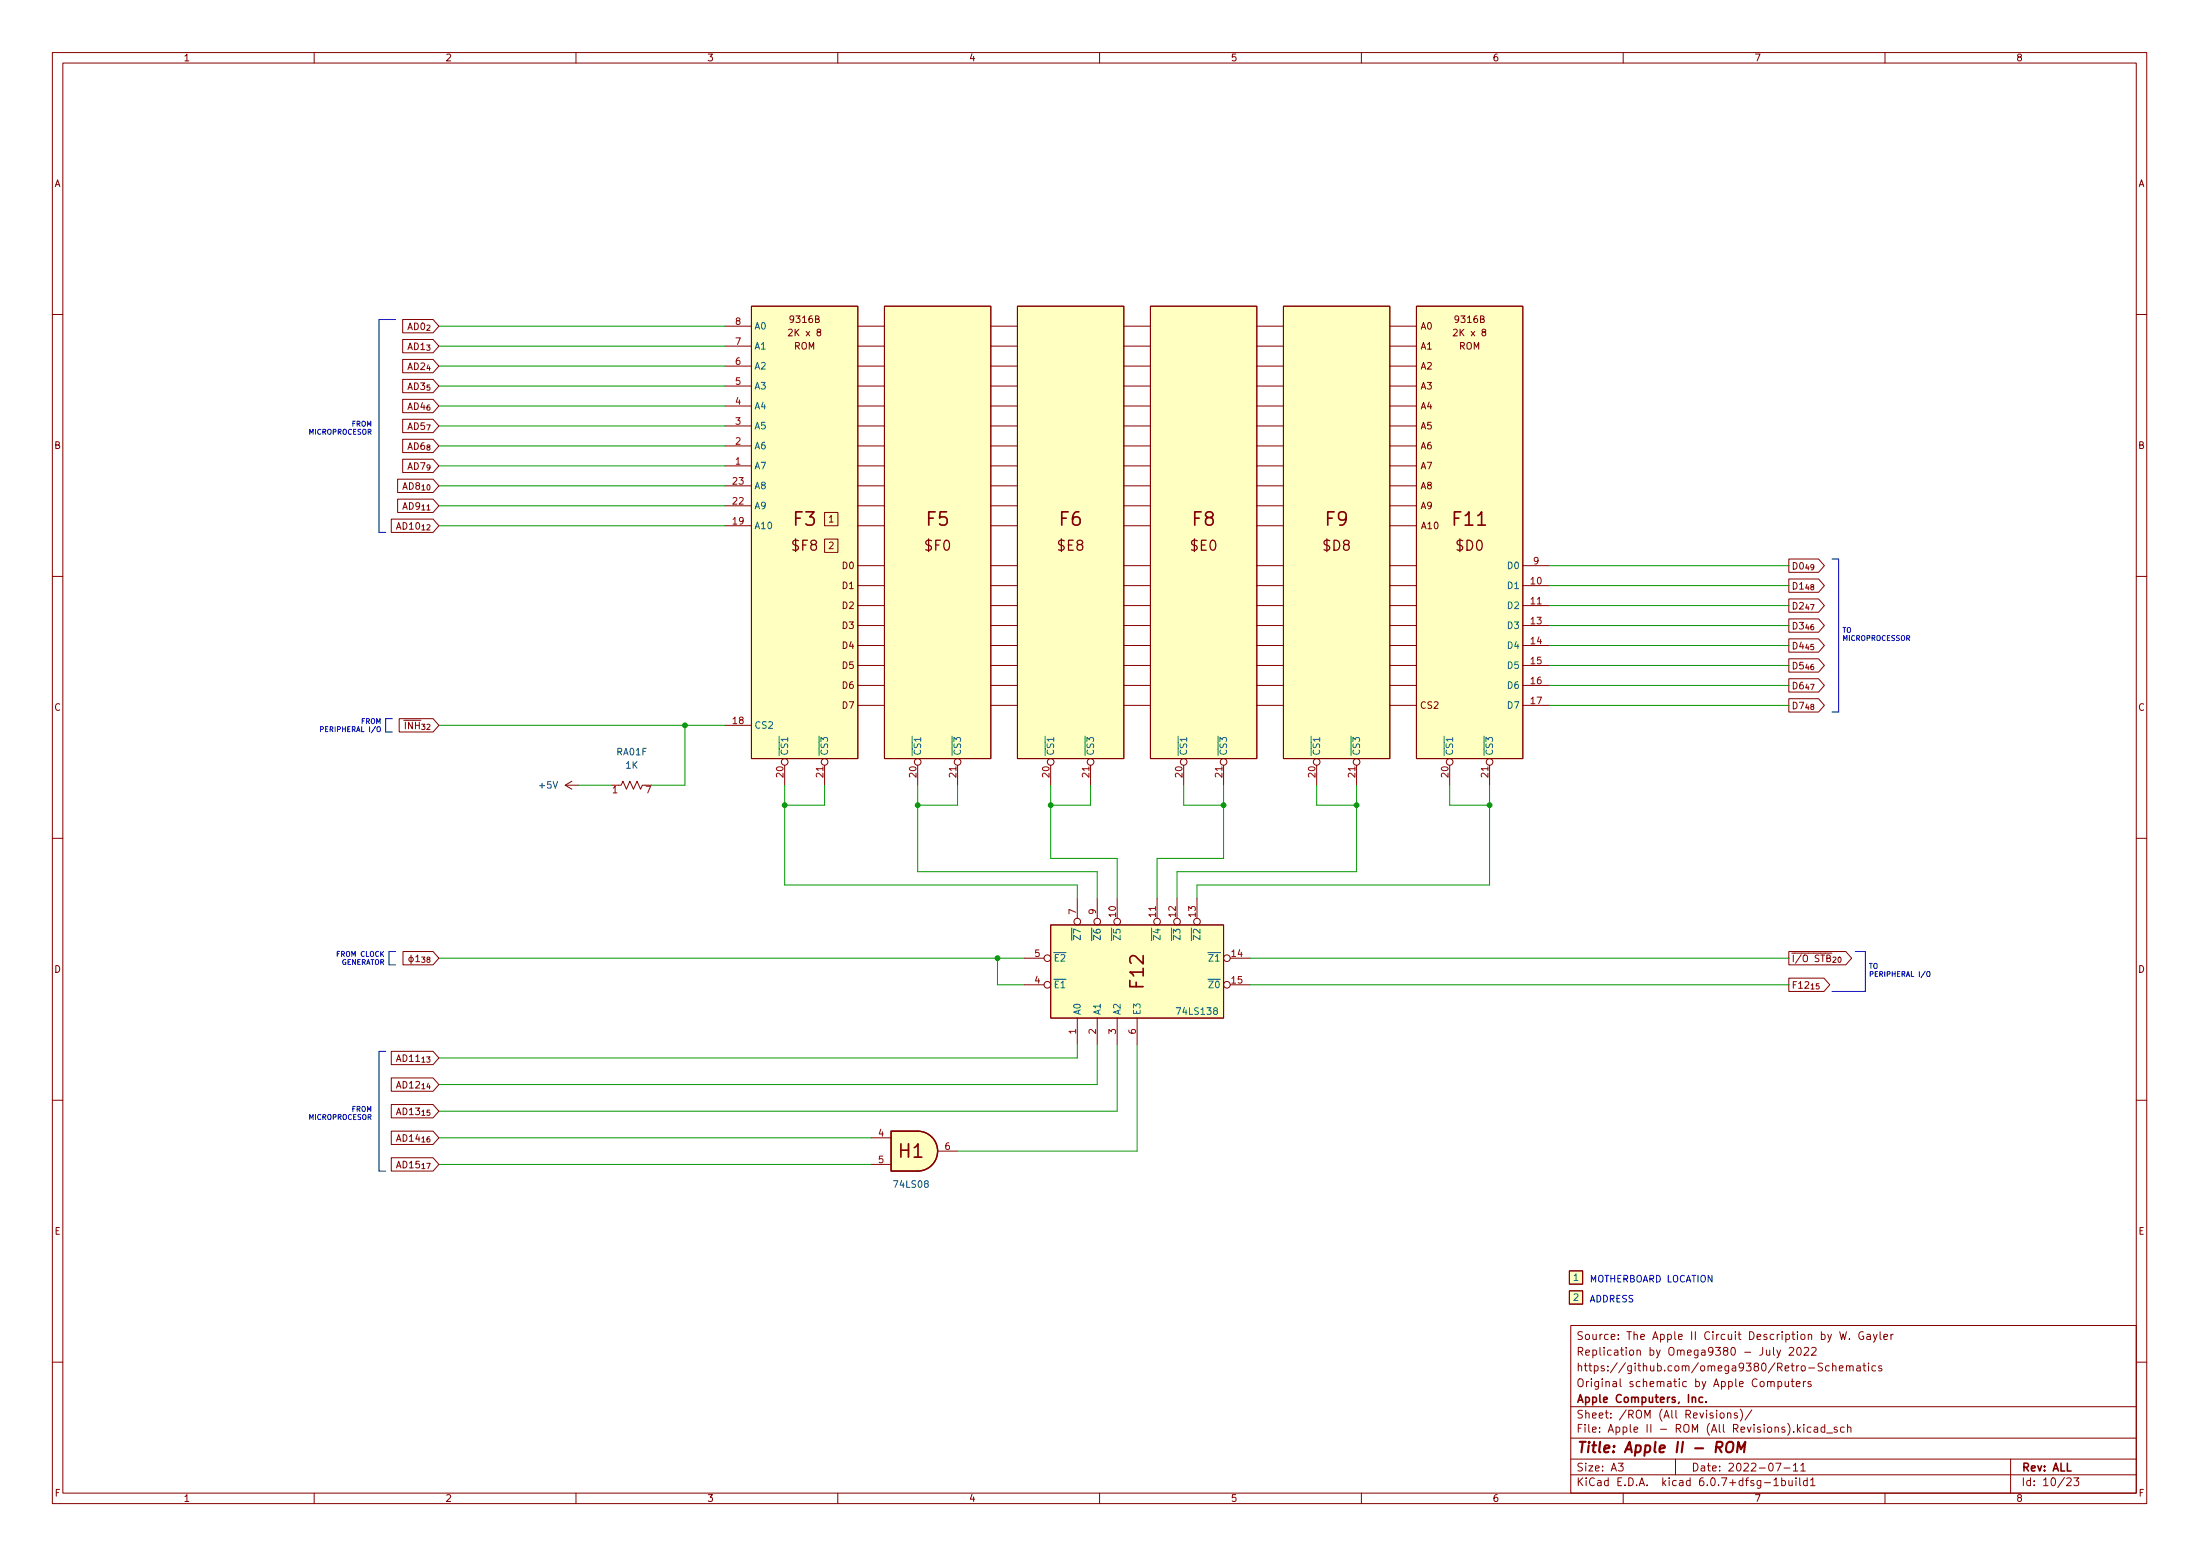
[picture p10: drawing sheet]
<svg xmlns="http://www.w3.org/2000/svg" width="420mm" height="297mm" viewBox="0 0 420 297" stroke-linecap="round" stroke-linejoin="round" font-family="sans-serif">
<g fill="none" stroke="#840000" stroke-width=".19">
<path d="M10 10h400v277h-400zM12 12h396v273h-396zM60 10v2M110 10v2M160 10v2M210 10v2M260 10v2M310 10v2M360 10v2M143.5 58.5h20.3v86.3h-20.3zM168.9 58.5h20.3v86.3h-20.3zM194.3 58.5h20.3v86.3h-20.3z"/>
<path d="M219.7 58.5h20.3v86.3h-20.3zM245.1 58.5h20.3v86.3h-20.3zM270.5 58.5h20.3v86.3h-20.3zM10 60h2M76.9 76.2h5.8l1.1 1.3-1.1 1.3h-5.8zM76.9 68.6h5.8l1.1 1.3-1.1 1.3h-5.8zM76.9 64.8h5.8l1.1 1.3-1.1 1.2h-5.8zM76.9 61h5.8l1.1 1.3-1.1 1.2h-5.8zM76.9 72.4h5.8l1.1 1.3-1.1 1.3h-5.8zM138.4 77.5h5.1M138.4 73.7h5.1M138.4 69.9h5.1"/>
<path d="M138.4 66.1h5.1M138.4 62.3h5.1M156.3 63.4l-.3-.3 .1-.1 .2-.2 .3 .1 .1 .4-.6 .1-.1 .2v.3l.3 .2h.3l.2-.2-.1-.4-.2-.1M163.8 77.5h5.1M163.8 73.7h5.1M163.8 69.9h5.1M163.8 66.1h5.1M163.8 62.3h5.1M189.2 77.5h5.1M189.2 73.7h5.1M189.2 69.9h5.1M189.2 66.1h5.1"/>
<path d="M189.2 62.3h5.1M214.6 77.5h5.1M214.6 73.7h5.1M214.6 69.9h5.1M214.6 66.1h5.1M214.6 62.3h5.1M240 77.5h5.1M240 73.7h5.1M240 69.9h5.1M240 66.1h5.1M240 62.3h5.1M265.4 77.5h5.1"/>
<path d="M265.4 73.7h5.1M265.4 69.9h5.1M265.4 66.1h5.1M265.4 62.3h5.1M283.3 63.4l-.3-.3 .1-.1 .2-.2 .3 .1 .1 .4-.6 .1-.1 .2 .1 .4 .2 .1h.3l.2-.2v-.3l-.3-.2M408 60h2M74.7 99.1h8l1.1 1.3-1.1 1.2h-8zM75.9 91.5h6.8l1.1 1.2-1.1 1.3h-6.8zM75.9 95.3h6.8l1.1 1.3-1.1 1.2h-6.8zM76.9 80h5.8l1.1 1.3-1.1 1.3h-5.8zM76.9 87.7h5.8l1.1 1.2-1.1 1.3h-5.8zM76.9 83.9h5.8l1.1 1.2-1.1 1.3h-5.8z"/>
<path d="M138.4 96.6h5.1M138.4 92.7h5.1M138.4 88.9h5.1M138.4 85.1h5.1M138.4 81.3h5.1M157.5 97.8h2.5v2.6h-2.5zM163.8 96.6h5.1M163.8 92.7h5.1M163.8 88.9h5.1M163.8 85.1h5.1M163.8 81.3h5.1M189.2 96.6h5.1"/>
<path d="M189.2 92.7h5.1M189.2 88.9h5.1M189.2 85.1h5.1M189.2 81.3h5.1M214.6 96.6h5.1M214.6 92.7h5.1M214.6 88.9h5.1M214.6 85.1h5.1M214.6 81.3h5.1M240 96.6h5.1M240 92.7h5.1M240 88.9h5.1"/>
<path d="M240 85.1h5.1M240 81.3h5.1M265.4 96.6h5.1M265.4 92.7h5.1M265.4 88.9h5.1M265.4 85.1h5.1M265.4 81.3h5.1M10 110h2M138.4 100.4h5.1M157.5 102.9h2.5v2.5h-2.5zM163.8 119.4h5.1M163.8 115.6h5.1"/>
<path d="M163.8 111.8h5.1M163.8 108h5.1M163.8 100.4h5.1M189.2 119.4h5.1M189.2 115.6h5.1M189.2 111.8h5.1M189.2 108h5.1M189.2 100.4h5.1M214.6 119.4h5.1M214.6 115.6h5.1M214.6 111.8h5.1M214.6 108h5.1"/>
<path d="M214.6 100.4h5.1M240 119.4h5.1M240 115.6h5.1M240 111.8h5.1M240 108h5.1M240 100.4h5.1M265.4 119.4h5.1M265.4 115.6h5.1M265.4 111.8h5.1M265.4 108h5.1M265.4 100.4h5.1M290.8 119.4h5.1"/>
<path d="M290.8 115.6h5.1M290.8 111.8h5.1M290.8 108h5.1M341.6 106.7h5.7l1.1 1.3-1.1 1.3h-5.7zM341.6 114.3h5.7l1.1 1.3-1.1 1.3h-5.7zM341.6 110.5h5.7l1.1 1.3-1.1 1.3h-5.7zM341.6 118.1h5.7l1.1 1.3-1.1 1.3h-5.7zM408 110h2M76.2 137.2h6.5l1.1 1.3-1.1 1.2h-6.5zM138.4 138.5h5.1M163.8 134.7h5.1M163.8 130.8h5.1"/>
<path d="M163.8 127h5.1M163.8 123.2h5.1M189.2 134.7h5.1M189.2 130.8h5.1M189.2 127h5.1M189.2 123.2h5.1M214.6 134.7h5.1M214.6 130.8h5.1M214.6 127h5.1M214.6 123.2h5.1M240 134.7h5.1M240 130.8h5.1"/>
<path d="M240 127h5.1M240 123.2h5.1M265.4 134.7h5.1M265.4 130.8h5.1M265.4 127h5.1M265.4 123.2h5.1M290.8 134.7h5.1M290.8 130.8h5.1M290.8 127h5.1M290.8 123.2h5.1M341.6 122h5.7l1.1 1.2-1.1 1.3h-5.7zM341.6 129.6h5.7l1.1 1.2-1.1 1.3h-5.7z"/>
<path d="M341.6 125.8h5.7l1.1 1.2-1.1 1.3h-5.7zM341.6 133.4h5.7l1.1 1.3-1.1 1.2h-5.7zM107.9 149.9l1.3 .8M107.9 149.9h2.6M109.2 149.1l-1.3 .8M118.1 149.9h.5l.4-.8 .6 1.6 .7-1.6 .7 1.6 .7-1.6 .6 1.6 .4-.8h.5M149.9 146.1v3.8M157.5 146.1v3.8M175.3 146.1v3.8M182.9 146.1v3.8M200.7 146.1v3.8M208.3 146.1v3.8"/>
<path d="M226.1 146.1v3.8M233.7 146.1v3.8M251.5 146.1v3.8M259.1 146.1v3.8M276.9 146.1v3.8M284.5 146.1v3.8M10 160h2M200.7 176.6h33v17.7h-33zM205.7 171.5v3.8M209.5 171.5v3.8M213.4 171.5v3.8M221 171.5v3.8"/>
<path d="M224.8 171.5v3.8M228.6 171.5v3.8M408 160h2M77 181.6h5.7l1.1 1.3-1.1 1.3h-5.7zM78.5 182.3v1.7M79.4 182.7l.4-.4v1.3M79.4 183.6h.7M80.5 182.7h.7l-.4 .4 .3 .1v.4l-.1 .1-.5-.1M81.7 183.1l-.2-.2 .1-.1h.4l.1 .2-.6 .3 .2 .4 .4-.2-.2-.4M195.6 182.9h3.8M195.6 188h3.8M205.7 194.3v5.1"/>
<path d="M209.5 194.3v5.1M213.4 194.3v5.1M217.2 194.3v5.1M234.9 182.9h3.9M234.9 188h3.9M341.6 181.6h10.9l1.1 1.3-1.1 1.3h-10.9zM341.6 186.7h6.7l1.2 1.3-1.2 1.3h-6.7zM10 210h2M74.7 215.9h8l1.1 1.3-1.1 1.3h-8zM74.7 205.8h8l1.1 1.2-1.1 1.3h-8zM74.7 210.9h8l1.1 1.2-1.1 1.3h-8zM74.7 200.7h8l1.1 1.3-1.1 1.2h-8z"/>
<path d="M166.4 217.2h3.8M179.1 219.7h3.8M408 210h2M74.7 221h8l1.1 1.3-1.1 1.3h-8zM166.4 222.3h3.8M299.7 246.4h2.6v2.6h-2.6zM299.7 242.6h2.6v2.5h-2.6zM300 253h108v32h-108zM337.4 257.7v.9l.4 .1 .2-.1M338 257.7v1M338.7 257.2v1.3l.2 .2M339.4 257.7l.3 1"/>
<path d="M340.1 257.7l-.5 1.4-.2 .1M341.7 257.4l.6-.2 .2 .2 .1 .2-1 1.1h1M343.3 257.4l.2-.2a.8 .8 0 0 1 .5 .8 .8 .8 0 0 1-.5 .7l-.2-.1-.2-.5zM344.6 257.4l.5-.2 .3 .2v.2l-.9 1.1h.9M346 257.4l.6-.2 .2 .2v.2l-.9 1.1h.9M351.4 254.2l.3 1.5 .3-1.1 .3 1.1 .3-1.5M353.2 255.6v.1M355.9 254.3a.7 .7 0 0 0-.9 .7 .7 .7 0 0 0 .9 .6v-.5h-.3M356.6 254.8h.5l.1 .9M357.2 255.1h-.5a.29 .29 0 0 0-.2 .3 .29 .29 0 0 0 .2 .3l.5-.1M357.8 254.7l.3 1M358.5 254.7l-.5 1.4-.2 .1"/>
<path d="M359.1 254.2v1.3l.2 .2M359.8 255.2l.7-.1-.1-.3-.4-.1-.2 .2 .1 .7h.5M361.1 254.7v1M361.6 254.7l-.3 .1-.2 .2M10 260h2M300 278.5h108M300 274.5h108M300 268.5h108M309.1 279.3h.9l-.5 .6 .4 .1v.7l-.2 .1-.6-.1M320 278.5v3M328.6 269.8l.4-.1 .3 .3v.4l-.3 .3-.4-.1-.1-.2zM329.9 269.9l.2-.2 .4 .1 .1 .9"/>
<path d="M329.9 269.7v1M331.8 269.8l-.4-.1-.2 .2 .1 .2 .5 .2v.3h-.6M332.4 269a1.72 1.72 0 0 1 0 2.3M334.6 269.1l-1.3 2M338.2 263.9l.2-.2 .4 .1 .1 .9M339.1 279.3h1l-.6 1.5M339.6 263.8l.4-.1 .3 .3-.2 .6h-.5M339.6 263.7v1.5M340.9 263.7l.1 .9 .4 .1 .2-.1M341.6 263.7v1M342.1 263.7h.5M342.3 263.2v1.3l.3 .2"/>
<path d="M342.5 279.7l.4-.4v1.5M343.1 264.2l.7-.1-.1-.3-.4-.1-.2 .2v.7h.6M343.4 272.8l.4 .6M343.8 272.4l-.5 .6M343.9 279.7l.5-.4v1.5M344.4 263.7v1M344.5 271.9v.2M344.5 272.4v1M344.9 263.7l-.3 .1-.2 .2M345.9 272.5l-.5-.1-.3 .3 .2 .6h.6M345.9 263.8l-.4-.1-.2 .2 .1 .2 .5 .2v.3h-.6M346.5 272.5h.6v.9"/>
<path d="M347.1 272.8h-.5a.29 .29 0 0 0-.2 .3 .29 .29 0 0 0 .2 .3l.5-.1M348.1 260.3l-.6-.1-.2 .2v.4l.6 .3 .2 .3-.3 .3-.6-.1M348.5 272.5l-.4-.1-.3 .3 .1 .6h.6M348.5 271.9v1.5M348.9 273.6h1.1M349.4 260.8l-.5-.1-.3 .3 .2 .6h.6M350 260.9l.2-.2 .4 .1v.9M350 260.2v1.5M350.9 272.5l-.4-.1-.2 .2v.2l.6 .2v.3h-.6M351.3 261.2l.7-.1-.1-.3-.4-.1-.2 .2 .1 .7h.5M352.2 272.5l-.4-.1-.3 .3 .1 .6h.6M352.6 260.9l.3-.2 .3 .1 .1 .9"/>
<path d="M352.6 260.7v1M352.9 272.6l.2-.2 .3 .1 .1 .9M352.9 271.9v1.5M353.3 260.9l.2-.2 .3 .1 .1 .9M354.6 260.8h.6l.1 .9M355.3 261.1h-.5a.29 .29 0 0 0-.2 .3 .29 .29 0 0 0 .2 .3l.5-.1M355.8 260.7h.6M356 260.2v1.3l.4 .2M356.8 260.2v.2M356.8 260.7v1M358.2 260.8l-.4-.1-.3 .3 .1 .6h.6M359.4 260.8l-.4-.1-.2 .2 .1 .2 .5 .2v.3h-.6"/>
<path d="M384 278.5v6.5M408 260h2M60 285v2M110 285v2M160 285v2M210 285v2M260 285v2M300 281.5h108M310 285v2M337 283h1.1M338.8 282.5l.4-.4v1.5M338.8 283.6h.8"/>
<path d="M340.3 282.7l.4-.1 .3 .3-.1 .6h-.6M340.3 282.1v1.5M340.7 280.2h1.2M341.6 282.6l.1 .9 .4 .1 .2-.1M342.3 282.6v1M342.5 280.8h.9M343 282.1v.2M343 282.6v1M343.7 282.1v1.3l.2 .2M343.9 280.8h.9M345.1 282.7l-.4-.1-.3 .3 .2 .6h.5M345.1 282.1v1.5"/>
<path d="M345.8 282.5l.4-.4v1.5M345.8 283.6h.8M360 285v2M394.7 282.3l.6-.2 .2 .2 .1 .2-1 1.1h1M396.1 282.1h.9l-.5 .6 .4 .1v.7l-.2 .1-.6-.1"/>
<circle cx="149.9" cy="145.5" r=".63"/>
<circle cx="157.5" cy="145.5" r=".63"/>
<circle cx="175.3" cy="145.5" r=".63"/>
<circle cx="182.9" cy="145.5" r=".63"/>
<circle cx="200.7" cy="145.5" r=".63"/>
<circle cx="208.3" cy="145.5" r=".63"/>
<circle cx="226.1" cy="145.5" r=".63"/>
<circle cx="233.7" cy="145.5" r=".63"/>
<circle cx="251.5" cy="145.5" r=".63"/>
<circle cx="259.1" cy="145.5" r=".63"/>
<circle cx="276.9" cy="145.5" r=".63"/>
<circle cx="284.5" cy="145.5" r=".63"/>
<circle cx="205.7" cy="175.9" r=".63"/>
<circle cx="209.5" cy="175.9" r=".63"/>
<circle cx="213.4" cy="175.9" r=".63"/>
<circle cx="221" cy="175.9" r=".63"/>
<circle cx="224.8" cy="175.9" r=".63"/>
<circle cx="228.6" cy="175.9" r=".63"/>
<circle cx="78.5" cy="183.2" r=".44"/>
<circle cx="200" cy="182.9" r=".63"/>
<circle cx="200" cy="188" r=".63"/>
<circle cx="234.3" cy="188" r=".63"/>
<circle cx="234.3" cy="182.9" r=".63"/>
</g>
<path d="M327.8 276.3h.7a.55 .55 0 0 0 .5-.5 .55 .55 0 0 0-.3-.6h-.8l-.3 2M328.2 276.3l.6 .9M329.9 275.5a.69 .69 0 0 1 1.1 0 1.48 1.48 0 0 1-.6 1.7l-.6-.1a1.5 1.5 0 0 1 .1-1.6zM331.7 277.2l.3-2 .5 1.5 .8-1.5-.2 2" fill="none" stroke="#840000" stroke-width=".4"/>
<path d="M323.2 266.9l.2-.2 .4 .1v.9M325.2 266.8l-.4-.1-.3 .3 .1 .6h.6M325.8 267.6v.1" fill="none" stroke="#840000" stroke-width=".3"/>
<g fill="#ffffc2" stroke="#ffffc2" stroke-width=".19">
<path d="M299.7 246.4h2.6v2.6h-2.6z"/>
<path d="M299.7 242.6h2.6v2.5h-2.6z"/>
<path d="M170.2 215.9h5.1v7.7h-5.1z"/>
<path d="M175.3 215.9a3.8 3.8 0 0 1 3.8 3.8 3.8 3.8 0 0 1-3.8 3.9z"/>
<path d="M143.5 58.5h20.3v86.3h-20.3z"/>
<path d="M168.9 58.5h20.3v86.3h-20.3z"/>
<path d="M194.3 58.5h20.3v86.3h-20.3z"/>
<path d="M219.7 58.5h20.3v86.3h-20.3z"/>
<path d="M245.1 58.5h20.3v86.3h-20.3z"/>
<path d="M270.5 58.5h20.3v86.3h-20.3z"/>
<path d="M200.7 176.6h33v17.7h-33z"/>
</g>
<path d="M170.2 215.9h5.1a3.8 3.8 0 0 1 3.8 3.8 3.8 3.8 0 0 1-3.8 3.9h-5.1z" fill="none" stroke="#840000" stroke-width=".25"/>
<path d="M75.6 61h-3.2v40.6h1.3M349.9 106.7h1.3v29.2h-1.3M61.2 139.2h.5v-.4l-.5-.1v1M74.9 137.2h-1.2v2.5M75.6 181.6h-1.3v2.6h1.3M354.3 181.6h1.9v7.7h-6.3M368 185.6l.2-.1 .4 .1v.5l-.1 .3h-.3l-.2-.1zM73.7 200.7h-1.3v22.9h1.3" fill="none" stroke="#0000c2" stroke-width=".19"/>
<g fill="none" stroke="#009600" stroke-width=".19">
<path d="M83.8 66.1h54.6M83.8 69.9h54.6M83.8 62.3h54.6M83.8 73.7h54.6M83.8 77.5h54.6M83.8 96.6h54.6M83.8 92.7h54.6M83.8 81.3h54.6M83.8 88.9h54.6M83.8 85.1h54.6M83.8 100.4h54.6M295.9 111.8h45.7"/>
<path d="M295.9 108h45.7M295.9 119.4h45.7M295.9 115.6h45.7M83.8 138.5h54.6M130.8 138.5v11.4h-6.3M295.9 134.7h45.7M295.9 130.8h45.7M295.9 127h45.7M295.9 123.2h45.7M110.5 149.9h6.3M149.9 149.9v19h55.8v2.6M157.5 149.9v3.8h-7.6"/>
<path d="M175.3 149.9v16.5h34.2v5.1M182.9 149.9v3.8h-7.6M200.7 149.9v14h12.7v7.6M208.3 149.9v3.8h-7.6M226.1 149.9v3.8h7.6M233.7 149.9v14h-12.7v7.6M251.5 149.9v3.8h7.6M259.1 149.9v16.5h-34.3v5.1M276.9 149.9v3.8h7.6M284.5 149.9v19h-55.9v2.6M83.8 182.9h111.8M190.5 182.9v5.1h5.1"/>
<path d="M205.7 199.4v2.6h-121.9M209.5 199.4v7.6h-125.7M213.4 199.4v12.7h-129.6M217.2 199.4v20.3h-34.3M238.8 188h102.8M238.8 182.9h102.8M83.8 217.2h82.6M83.8 222.3h82.6"/>
</g>
<g fill="#009600" stroke="#009600" stroke-width=".19">
<circle cx="149.9" cy="153.7" r=".46"/>
<circle cx="130.8" cy="138.5" r=".46"/>
<circle cx="259.1" cy="153.7" r=".46"/>
<circle cx="200.7" cy="153.7" r=".46"/>
<circle cx="233.7" cy="153.7" r=".46"/>
<circle cx="284.5" cy="153.7" r=".46"/>
<circle cx="190.5" cy="182.9" r=".46"/>
<circle cx="175.3" cy="153.7" r=".46"/>
</g>
<g font-size="3.5" fill="#840000">
<text x="151.6" y="100.4">F3</text>
<text x="177" y="100.4">F5</text>
<text x="202.4" y="100.4">F6</text>
<text x="227.8" y="100.4">F8</text>
<text x="253.2" y="100.4">F9</text>
<text x="277.6" y="100.4">F11</text>
<text x="218.4" y="188.5" transform="rotate(-90 218.4 188.5)">F12</text>
<text x="171.7" y="221">H1</text>
</g>
<text font-size="2.8" fill="#840000" x="301" y="277.3">Title: Apple II - ROM</text>
<g font-size="2.7" fill="#840000">
<text x="151.4" y="105.1">$F8</text>
<text x="176.8" y="105.1">$F0</text>
<text x="202.1" y="105.1">$E8</text>
<text x="227.5" y="105.1">$E0</text>
<text x="252.8" y="105.1">$D8</text>
<text x="278.2" y="105.1">$D0</text>
</g>
<g font-size="2.1" fill="#840000">
<text x="301" y="255.8">Source: The Apple II Circuit Description by W. Gayler</text>
<text x="301" y="261.8">https://github.com/omega9380/Retro-Schematics</text>
<text x="301" y="258.8">Replication by Omega9380 - July 2022</text>
<text x="301" y="267.8">Apple Computers, Inc.</text>
<text x="301" y="264.8">Original schematic by Apple Computers</text>
<text x="301" y="273.5">File: Apple II - ROM (All Revisions).kicad_sch</text>
<text x="301" y="270.8">Sheet: /ROM (All Revisions)/</text>
<text x="301" y="280.9">Size: A3</text>
<text x="323" y="280.9">Date: 2022-07-11</text>
<text x="386" y="280.9">Rev: ALL</text>
<text x="301" y="283.7">KiCad E.D.A. kicad 6.0.7+dfsg-1build1</text>
<text x="386" y="283.7">Id: 10/23</text>
</g>
<g font-size="1.8" fill="#840000">
<text x="35" y="11.7">1</text>
<text x="85" y="11.7">2</text>
<text x="135" y="11.7">3</text>
<text x="185" y="11.7">4</text>
<text x="235" y="11.7">5</text>
<text x="285" y="11.7">6</text>
<text x="335" y="11.7">7</text>
<text x="385" y="11.7">8</text>
<text x="10.3" y="35.7">A</text>
<text x="408.3" y="35.7">A</text>
<text x="75.5" y="63">AD0_{2}</text>
<text x="151.1" y="64.2">2K x 8</text>
<text x="151.1" y="61.6">9316B</text>
<text x="271.3" y="62.9">A0</text>
<text x="278.1" y="64.2">2K x 8</text>
<text x="278.1" y="61.6">9316B</text>
<text x="75.5" y="70.6">AD2_{4}</text>
<text x="75.5" y="66.8">AD1_{3}</text>
<text x="151.6" y="66.7">ROM</text>
<text x="271.3" y="66.7">A1</text>
<text x="271.3" y="70.5">A2</text>
<text x="278.6" y="66.7">ROM</text>
<text x="75.5" y="74.4">AD3_{5}</text>
<text x="271.3" y="74.3">A3</text>
<text x="75.5" y="82">AD5_{7}</text>
<text x="75.5" y="78.2">AD4_{6}</text>
<text x="271.3" y="78.1">A4</text>
<text x="271.3" y="82">A5</text>
<text x="10.3" y="85.7">B</text>
<text x="75.5" y="89.7">AD7_{9}</text>
<text x="75.5" y="85.9">AD6_{8}</text>
<text x="271.3" y="85.8">A6</text>
<text x="271.3" y="89.6">A7</text>
<text x="408.3" y="85.7">B</text>
<text x="74.5" y="93.5">AD8_{10}</text>
<text x="271.3" y="93.4">A8</text>
<text x="73.5" y="101.1">AD10_{12}</text>
<text x="74.5" y="97.3">AD9_{11}</text>
<text x="158.3" y="99.7">1</text>
<text x="271.3" y="97.2">A9</text>
<text x="271.5" y="101">A10</text>
<text x="158.3" y="104.8">2</text>
<text x="160.8" y="108.6">D0</text>
<text x="160.8" y="112.4">D1</text>
<text x="342.1" y="108.7">D0_{49}</text>
<text x="342.1" y="112.5">D1_{48}</text>
<text x="160.8" y="116.2">D2</text>
<text x="342.1" y="116.3">D2_{47}</text>
<text x="160.8" y="120.1">D3</text>
<text x="160.8" y="123.9">D4</text>
<text x="342.1" y="124">D4_{45}</text>
<text x="342.1" y="120.1">D3_{46}</text>
<text x="160.8" y="127.7">D5</text>
<text x="160.8" y="131.5">D6</text>
<text x="342.1" y="131.6">D6_{47}</text>
<text x="342.1" y="127.8">D5_{46}</text>
<text x="10.3" y="135.7">C</text>
<text x="160.8" y="135.3">D7</text>
<text x="271.3" y="135.3">CS2</text>
<text x="342.1" y="135.4">D7_{48}</text>
<text x="408.3" y="135.7">C</text>
<text x="10.3" y="185.7">D</text>
<text x="342.1" y="183.6">~{I/O STB}_{20}</text>
<text x="408.3" y="185.7">D</text>
<text x="342.1" y="188.7">F12_{15}</text>
<text x="73.5" y="202.7">AD11_{13}</text>
<text x="73.5" y="207.8">AD12_{14}</text>
<text x="73.5" y="212.9">AD13_{15}</text>
<text x="73.5" y="217.9">AD14_{16}</text>
<text x="73.5" y="223">AD15_{17}</text>
<text x="10.4" y="235.7">E</text>
<text x="408.4" y="235.7">E</text>
<text x="10.4" y="285.7">F</text>
<text x="35" y="286.7">1</text>
<text x="85" y="286.7">2</text>
<text x="135" y="286.7">3</text>
<text x="185" y="286.7">4</text>
<text x="235" y="286.7">5</text>
<text x="285" y="286.7">6</text>
<text x="335" y="286.7">7</text>
<text x="385" y="286.7">8</text>
<text x="408.4" y="285.7">F</text>
</g>
<g font-size="1.8" fill="#a90000">
<text x="140.5" y="65.8">7</text>
<text x="140.5" y="62">8</text>
<text x="140.5" y="69.6">6</text>
<text x="140.5" y="77.3">4</text>
<text x="140.5" y="73.4">5</text>
<text x="140.5" y="81.1">3</text>
<text x="140.5" y="88.7">1</text>
<text x="140.5" y="84.9">2</text>
<text x="140" y="92.5">23</text>
<text x="140" y="100.1">19</text>
<text x="140" y="96.3">22</text>
<text x="292.9" y="107.7">9</text>
<text x="292.4" y="111.5">10</text>
<text x="292.4" y="115.4">11</text>
<text x="292.4" y="119.2">13</text>
<text x="292.4" y="123">14</text>
<text x="292.4" y="126.8">15</text>
<text x="292.4" y="130.6">16</text>
<text x="292.4" y="134.4">17</text>
<text x="140" y="138.2">18</text>
<text x="149.6" y="148.3" transform="rotate(-90 149.6 148.3)">20</text>
<text x="157.2" y="148.3" transform="rotate(-90 157.2 148.3)">21</text>
<text x="175" y="148.3" transform="rotate(-90 175 148.3)">20</text>
<text x="182.6" y="148.3" transform="rotate(-90 182.6 148.3)">21</text>
<text x="200.4" y="148.3" transform="rotate(-90 200.4 148.3)">20</text>
<text x="208" y="148.3" transform="rotate(-90 208 148.3)">21</text>
<text x="225.8" y="148.3" transform="rotate(-90 225.8 148.3)">20</text>
<text x="233.4" y="148.3" transform="rotate(-90 233.4 148.3)">21</text>
<text x="251.2" y="148.3" transform="rotate(-90 251.2 148.3)">20</text>
<text x="258.8" y="148.3" transform="rotate(-90 258.8 148.3)">21</text>
<text x="276.6" y="148.3" transform="rotate(-90 276.6 148.3)">20</text>
<text x="284.2" y="148.3" transform="rotate(-90 284.2 148.3)">21</text>
<text x="117" y="151.4">1</text>
<text x="123.3" y="151.4">7</text>
<text x="205.5" y="174.5" transform="rotate(-90 205.5 174.5)">7</text>
<text x="209.3" y="174.5" transform="rotate(-90 209.3 174.5)">9</text>
<text x="213.1" y="175" transform="rotate(-90 213.1 175)">10</text>
<text x="220.7" y="175" transform="rotate(-90 220.7 175)">11</text>
<text x="224.5" y="175" transform="rotate(-90 224.5 175)">12</text>
<text x="228.3" y="175" transform="rotate(-90 228.3 175)">13</text>
<text x="197.6" y="182.7">5</text>
<text x="235.2" y="182.7">14</text>
<text x="197.6" y="187.7">4</text>
<text x="235.2" y="187.7">15</text>
<text x="205.5" y="197.4" transform="rotate(-90 205.5 197.4)">1</text>
<text x="209.3" y="197.4" transform="rotate(-90 209.3 197.4)">2</text>
<text x="213.1" y="197.4" transform="rotate(-90 213.1 197.4)">3</text>
<text x="216.9" y="197.4" transform="rotate(-90 216.9 197.4)">6</text>
<text x="167.8" y="217">4</text>
<text x="180.5" y="219.5">6</text>
<text x="167.8" y="222">5</text>
</g>
<g font-size="1.8" fill="#006464">
<text x="144" y="62.9">A0</text>
<text x="144" y="70.5">A2</text>
<text x="144" y="66.7">A1</text>
<text x="144" y="74.3">A3</text>
<text x="144" y="82">A5</text>
<text x="144" y="78.1">A4</text>
<text x="144" y="89.6">A7</text>
<text x="144" y="85.8">A6</text>
<text x="144" y="93.4">A8</text>
<text x="144" y="101">A10</text>
<text x="144" y="97.2">A9</text>
<text x="288.1" y="112.4">D1</text>
<text x="288.1" y="108.6">D0</text>
<text x="288.1" y="116.2">D2</text>
<text x="288.1" y="120.1">D3</text>
<text x="288.1" y="123.9">D4</text>
<text x="288.1" y="127.7">D5</text>
<text x="288.1" y="131.5">D6</text>
<text x="288.1" y="135.3">D7</text>
<text x="144" y="139.1">CS2</text>
<text x="117.8" y="144.2">RA01F</text>
<text x="119.5" y="146.7">1K</text>
<text x="150.5" y="144.3" transform="rotate(-90 150.5 144.3)">~{CS1}</text>
<text x="158.1" y="144.3" transform="rotate(-90 158.1 144.3)">~{CS3}</text>
<text x="175.9" y="144.3" transform="rotate(-90 175.9 144.3)">~{CS1}</text>
<text x="183.5" y="144.3" transform="rotate(-90 183.5 144.3)">~{CS3}</text>
<text x="201.3" y="144.3" transform="rotate(-90 201.3 144.3)">~{CS1}</text>
<text x="208.9" y="144.3" transform="rotate(-90 208.9 144.3)">~{CS3}</text>
<text x="226.7" y="144.3" transform="rotate(-90 226.7 144.3)">~{CS1}</text>
<text x="234.3" y="144.3" transform="rotate(-90 234.3 144.3)">~{CS3}</text>
<text x="252.1" y="144.3" transform="rotate(-90 252.1 144.3)">~{CS1}</text>
<text x="259.7" y="144.3" transform="rotate(-90 259.7 144.3)">~{CS3}</text>
<text x="277.5" y="144.3" transform="rotate(-90 277.5 144.3)">~{CS1}</text>
<text x="285.1" y="144.3" transform="rotate(-90 285.1 144.3)">~{CS3}</text>
<text x="103.1" y="150.5">+5V</text>
<text x="201.2" y="183.6">~{E2}</text>
<text x="206.4" y="180.5" transform="rotate(-90 206.4 180.5)">~{Z7}</text>
<text x="210.2" y="180.5" transform="rotate(-90 210.2 180.5)">~{Z6}</text>
<text x="214" y="180.5" transform="rotate(-90 214 180.5)">~{Z5}</text>
<text x="221.6" y="180.5" transform="rotate(-90 221.6 180.5)">~{Z4}</text>
<text x="225.4" y="180.5" transform="rotate(-90 225.4 180.5)">~{Z3}</text>
<text x="229.2" y="180.5" transform="rotate(-90 229.2 180.5)">~{Z2}</text>
<text x="229.7" y="183.6">~{Z1}</text>
<text x="201.2" y="188.6">~{E1}</text>
<text x="229.7" y="188.6">~{Z0}</text>
<text x="206.4" y="193.8" transform="rotate(-90 206.4 193.8)">A0</text>
<text x="210.2" y="193.8" transform="rotate(-90 210.2 193.8)">A1</text>
<text x="214" y="193.8" transform="rotate(-90 214 193.8)">A2</text>
<text x="217.8" y="193.8" transform="rotate(-90 217.8 193.8)">E3</text>
<text x="225" y="193.7">74LS138</text>
<text x="170.9" y="226.7">74LS08</text>
<text x="300.5" y="244.5">1</text>
<text x="300.5" y="248.3">2</text>
</g>
<g font-size="1.8" fill="#0000c2">
<text x="73.6" y="139.2">~{INH}_{32}</text>
<text x="303.5" y="244.8">MOTHERBOARD LOCATION</text>
<text x="303.5" y="248.6">ADDRESS</text>
</g>
<g font-size="1.3" fill="#0000c2">
<text x="59" y="83">MICROPROCESOR</text>
<text x="67.2" y="81.4">FROM</text>
<text x="351.8" y="120.8">TO</text>
<text x="351.8" y="122.3">MICROPROCESSOR</text>
<text x="62.1" y="139.7">PERIPHERAL I/O</text>
<text x="69" y="138.2">FROM</text>
<text x="64.5" y="182.6">FROM CLOCK</text>
<text x="65" y="184.2">GENERATOR</text>
<text x="356.9" y="184.9">TO</text>
<text x="356.9" y="186.5">PERIPHERAL I/O</text>
<text x="59" y="213.8">MICROPROCESOR</text>
<text x="67.2" y="212.2">FROM</text>
</g>
</svg>
